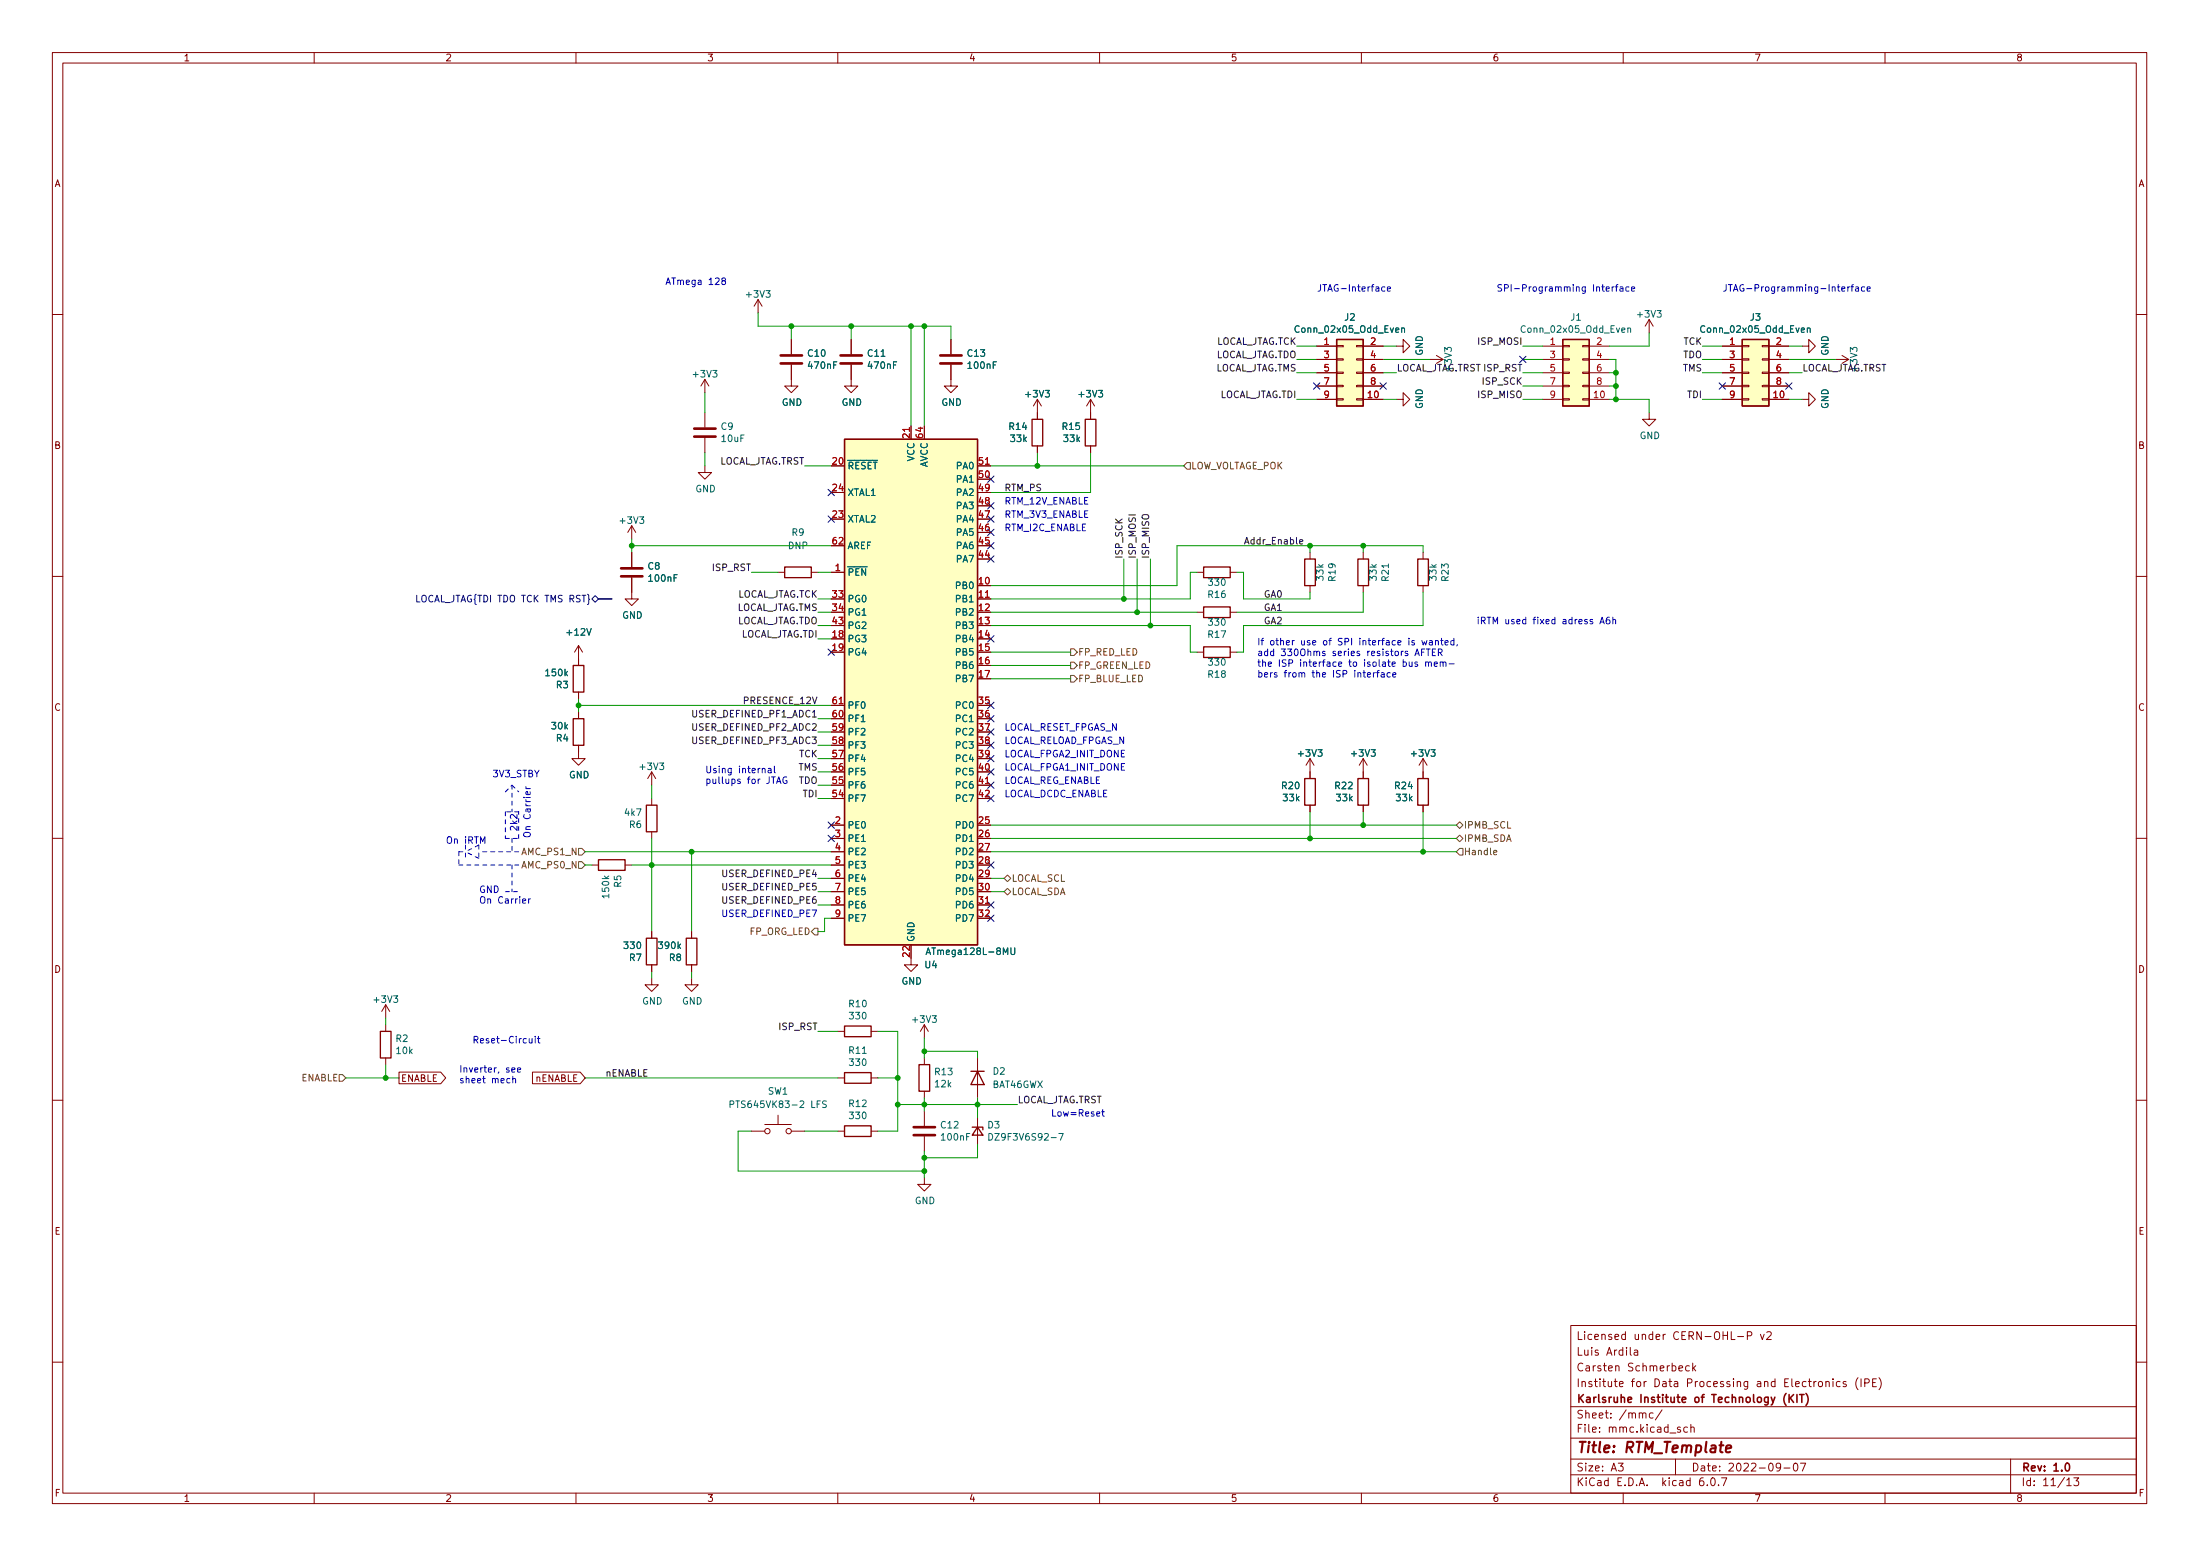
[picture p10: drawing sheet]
<svg xmlns="http://www.w3.org/2000/svg" width="420mm" height="297mm" viewBox="0 0 420 297" stroke-linecap="round" stroke-linejoin="round" font-family="sans-serif">
<g fill="none" stroke="#840000" stroke-width=".19">
<path d="M10 10h400v277h-400zM12 12h396v273h-396zM60 10v2M110 10v2M160 10v2M210 10v2M260 10v2M310 10v2M360 10v2M144.8 57.2l-.8 1.3M144.8 57.2v2.5M144.8 57.2l.7 1.3"/>
<path d="M10 60h2M134.6 72.4v2.6M134.6 78.8v2.8M134.6 72.4l-.7 1.3M134.6 72.4l.8 1.3M151.1 69.6v4.1h1.3l-1.3 1.3-1.2-1.3h1.2M151.1 64.8v2.8M162.6 69.6v4.1h1.2l-1.2 1.3-1.3-1.3h1.3M162.6 64.8v2.8M181.6 69.6v4.1h1.3l-1.3 1.3-1.3-1.3h1.3M181.6 64.8v2.8M198.1 76.2v3.8"/>
<path d="M198.1 76.2l-.7 1.3M198.1 76.2l.8 1.3M208.3 76.2v3.8M208.3 76.2l-.8 1.3M208.3 76.2l.7 1.3M251.5 68.6h3.8M251.5 66.1h3.8M251.5 76.2h3.8M251.5 71.2h3.8M251.5 73.7h3.8M255.3 76.1h1.2v.3h-1.2zM255.3 73.6h1.2v.2h-1.2z"/>
<path d="M255.3 71h1.2v.3h-1.2zM255.3 68.5h1.2v.2h-1.2zM255.3 65.9h1.2v.3h-1.2zM259.1 76.1h1.2v.3h-1.2zM259.1 73.6h1.2v.2h-1.2zM259.1 71h1.2v.3h-1.2zM259.1 68.5h1.2v.2h-1.2zM259.1 65.9h1.2v.3h-1.2zM260.3 68.6h3.9M260.3 66.1h3.9M260.3 76.2h3.9M260.3 71.2h3.9"/>
<path d="M260.3 73.7h3.9M266.7 76.2h1.3v-1.2l1.2 1.2-1.2 1.3v-1.3M266.7 66.1h1.3v-1.3l1.2 1.3-1.2 1.2v-1.2M273 68.6h2.6M274.3 67.9l1.3 .7M275.6 68.6l-1.3 .8M294.6 68.6h3.8M294.6 66.1h3.8M294.6 76.2h3.8M294.6 71.2h3.8M294.6 73.7h3.8M298.4 76.1h1.3v.3h-1.3z"/>
<path d="M298.4 73.6h1.3v.2h-1.3zM298.4 71h1.3v.3h-1.3zM298.4 68.5h1.3v.2h-1.3zM298.4 65.9h1.3v.3h-1.3zM302.3 76.1h1.2v.3h-1.2zM302.3 73.6h1.2v.2h-1.2zM302.3 71h1.2v.3h-1.2zM302.3 68.5h1.2v.2h-1.2zM302.3 65.9h1.2v.3h-1.2zM303.5 68.6h3.8M303.5 66.1h3.8M303.5 76.2h3.8"/>
<path d="M303.5 71.2h3.8M303.5 73.7h3.8M315 78.8v1.2h1.2l-1.2 1.3-1.3-1.3h1.3M315 61l-.8 1.3M315 61v2.5M315 61l.7 1.3M328.9 68.6h3.8M328.9 66.1h3.8M328.9 76.2h3.8M328.9 71.2h3.8M328.9 73.7h3.8M332.7 76.1h1.3v.3h-1.3z"/>
<path d="M332.7 73.6h1.3v.2h-1.3zM332.7 71h1.3v.3h-1.3zM332.7 68.5h1.3v.2h-1.3zM332.7 65.9h1.3v.3h-1.3zM336.5 76.1h1.3v.3h-1.3zM336.5 73.6h1.3v.2h-1.3zM336.5 71h1.3v.3h-1.3zM336.5 68.5h1.3v.2h-1.3zM336.5 65.9h1.3v.3h-1.3zM337.8 68.6h3.8M337.8 66.1h3.8M337.8 76.2h3.8"/>
<path d="M337.8 71.2h3.8M337.8 73.7h3.8M344.2 66.1h1.2v-1.3l1.3 1.3-1.3 1.2v-1.2M344.2 76.2h1.2v-1.2l1.3 1.2-1.3 1.3v-1.3M350.5 68.6h2.6M351.8 67.9l1.3 .7M353.1 68.6l-1.3 .8M408 60h2M134.6 88.9v1.3h1.3l-1.3 1.3-1.3-1.3h1.3M134.6 83.6v2.8M174 81.3v2.6M186.7 88.9h2.5"/>
<path d="M198.1 85.1v1.3M208.3 85.1v1.3M10 110h2M120.6 110.3v4h1.3l-1.3 1.3-1.2-1.3h1.2M120.6 100.4v2.5M120.6 105.4v2.8M120.6 100.4l-.7 1.2M120.6 100.4l.8 1.2M148.6 109.3h1.3M154.9 109.3h1.3M158.7 109.3h2.6M186.7 114.3h2.5"/>
<path d="M228.6 109.3h1.3M228.6 116.9h1.3M234.9 109.3h1.3M234.9 116.9h1.3M250.2 105.4v1.3M250.2 111.8v1.3M260.3 105.4v1.3M260.3 111.8v1.3M271.8 105.4v1.3M271.8 111.8v1.3M408 110h2M110.5 123.2l-.8 1.3"/>
<path d="M110.5 123.2v3.8M110.5 132.1v1.3M110.5 135.9v1.3M110.5 123.2l.8 1.3M158.7 134.7h2.6M228.6 124.5h1.3M234.9 124.5h1.3M110.5 142.3v2.5h1.3l-1.3 1.3-1.3-1.3h1.3M124.5 147.4v2.5M124.5 152.4v1.3M124.5 158.8v1.3M124.5 147.4l-.8 1.2"/>
<path d="M124.5 147.4l.7 1.2M158.7 157.5h2.6M186.7 149.9h2.5M250.2 144.8v3.8M250.2 153.7v1.3M250.2 144.8l-.8 1.3M250.2 144.8l.8 1.3M260.3 144.8v3.8M260.3 153.7v1.3M260.3 144.8l-.7 1.3M260.3 144.8l.8 1.3M271.8 144.8v3.8"/>
<path d="M271.8 153.7v1.3M271.8 144.8l-.8 1.3M271.8 144.8l.7 1.3M10 160h2M113 165.1h1.3M119.4 165.1h1.2M124.5 177.8v1.3M132.1 177.8v1.3M158.7 160.1h2.6M158.7 172.8h2.6M158.7 162.6h2.6M158.7 165.1h2.6"/>
<path d="M158.7 167.7h2.6M158.7 170.2h2.6M158.7 175.3h2.6M186.7 172.8h2.5M408 160h2M73.7 191.8v2.5M73.7 195.6v1.3M73.7 191.8l-.8 1.3M73.7 191.8l.7 1.3M124.5 186.7v1.3h1.2l-1.2 1.3-1.3-1.3h1.3M124.5 184.2v1.3M132.1 186.7v1.3h1.2l-1.2 1.3-1.3-1.3h1.3"/>
<path d="M132.1 184.2v1.3M160 196.9h1.3M166.4 196.9h1.2M174 182.9v1.3h1.3l-1.3 1.3-1.3-1.3h1.3M176.5 195.6v2.6M176.5 195.6l-.7 1.3M176.5 195.6l.8 1.3M10 210h2M73.7 202v1.2M76.2 204.7h8l.9 1.1-.9 1.1h-8zM101.7 204.7h9.1l1 1.1-1 1.1h-9.1zM143.5 215.9h2.5"/>
<path d="M146 214.7h5.1M148.6 212.9v1.8M151.1 215.9h2.6M160 205.8h1.3M160 215.9h1.3M166.4 205.8h1.2M166.4 215.9h1.2M176.5 202v1.2M176.5 208.3v1.3M176.5 212.1v2.8M176.5 217v2.7M186.7 202v7.6"/>
<path d="M186.7 213.4v5.1M408 210h2M176.5 224.8v1.3h1.3l-1.3 1.3-1.2-1.3h1.2M300 253h108v32h-108zM311.4 257.2v1.3l.2 .2M312.1 257.8h.6l.1 .9M312.8 258.1h-.5a.29 .29 0 0 0-.2 .3 .29 .29 0 0 0 .2 .3l.5-.1M331.9 255.1h1.1M333.7 255l.7-.1 .2-.2-.1-.3-.2-.2h-.6v1.5M336.2 254.7l.4 1 .3-1M337.4 254.4l.6-.2 .2 .2 .1 .2-.9 1.1h.9M10 260h2"/>
<path d="M300 278.5h108M300 274.5h108M300 268.5h108M309.1 279.3h.9l-.5 .6 .4 .1v.7l-.2 .1-.6-.1M313.7 269.9l.2-.2 .4 .1 .1 .9M315.7 269.8l-.4-.1-.3 .3 .1 .6h.6M317.4 269.1l-1.3 2M320 278.5v3M320.6 261.2l.8-.1-.1-.3-.4-.1-.3 .2 .1 .7h.6M320.9 272.5l-.3-.1-.3 .2 .1 .2 .5 .2v.3h-.6M322.3 272.5l-.4-.1-.3 .3 .1 .6h.6M322.6 260.8l-.4-.1-.3 .3 .2 .6h.5"/>
<path d="M322.9 272.6l.2-.2 .4 .1 .1 .9M322.9 271.9v1.5M323.3 260.2v1.5M323.4 261.1l.4 .6M323.8 260.7l-.5 .6M340.1 280l-.3 .2h-.3l-.3-.2 .2-.6 .4-.1 .2 .2a.99 .99 0 0 1-.4 1.3h-.2M342.7 279.4l.2-.1a.8 .8 0 0 1 .5 .8 .8 .8 0 0 1-.5 .7 1 1 0 0 1-.2-1.4zM343.8 279.3h1.1l-.7 1.5M347.4 263.8l.4-.1 .3 .3v.4l-.3 .3-.4-.1-.1-.2zM348.7 263.9l.2-.2 .4 .1 .1 .9M348.7 263.7v1M350.1 263.2v.2"/>
<path d="M350.1 263.7v1M351.4 263.8l-.4-.1-.3 .3 .2 .6h.5M352.6 263.8l-.4-.1-.2 .2 .1 .2 .5 .2v.3h-.6M354.9 263a1.72 1.72 0 0 0 0 2.3M355.4 263.2v1.5M356.1 264l.7-.1 .2-.2-.1-.3-.2-.2h-.6v1.5M357.6 263.9h.5M358.4 263.2h-.8v1.5h.8M358.9 263a1.72 1.72 0 0 1 0 2.3M384 278.5v6.5M408 260h2M60 285v2"/>
<path d="M110 285v2M160 285v2M210 285v2M260 285v2M300 281.5h108M310 285v2M325.3 282.1a.59 .59 0 0 0-.7 .7v.5l.1 .2 .4 .1 .3-.1v-.5l-.1-.2-.4-.1-.3 .3M326.1 283.5v.1M326.8 282.3l.3-.2a.8 .8 0 0 1 .5 .8 .8 .8 0 0 1-.5 .7l-.3-.1-.1-.5zM328.2 283.5v.1M328.8 282.1h1l-.7 1.5M340.7 280.2h1.2"/>
<path d="M360 285v2M394.7 282.5l.4-.4v1.5M394.7 283.6h.9M396.1 282.1h.9l-.5 .6 .4 .1v.7l-.2 .1-.6-.1"/>
<circle cx="146.6" cy="215.9" r=".51"/>
<circle cx="150.6" cy="215.9" r=".51"/>
</g>
<path d="M341.1 266a1.73 1.73 0 0 0 0 2.3M341.7 266.2v1.5M341.9 266.9l.6 .8M342.5 266.2l-.8 .9M343.2 266.2v1.5M343.7 266.2h.8M344.1 266.2v1.5M344.9 266a1.73 1.73 0 0 1 0 2.3M394.6 279.4l.2-.1a.8 .8 0 0 1 .5 .8 .8 .8 0 0 1-.5 .7 1 1 0 0 1-.2-1.4z" fill="none" stroke="#840000" stroke-width=".3"/>
<path d="M329.6 276.6l1-.2v-.4l-.6-.1-.3 .3v.9h.7" fill="none" stroke="#840000" stroke-width=".4"/>
<path d="M149.1 69.4h4.1M149.1 67.9h4.1M160.5 69.4h4.1M160.5 67.9h4.1M179.6 69.4h4M179.6 67.9h4M132.6 83.3h4.1M132.6 81.8h4.1M118.6 110h4.1M118.6 108.5h4.1M174.5 216.7h4.1M174.5 215.2h4.1" fill="none" stroke="#840000" stroke-width=".51"/>
<g fill="none" stroke="#840000" stroke-width=".25">
<path d="M255.3 64.8h5v12.7h-5zM298.4 64.8h5.1v12.7h-5.1zM332.7 64.8h5.1v12.7h-5.1zM161.3 83.9h25.4v96.5h-25.4zM197.1 80h2v5.1h-2zM207.3 80h2v5.1h-2zM149.9 108.2h5v2.1h-5zM229.9 108.2h5v2.1h-5zM229.9 115.9h5v2h-5zM249.2 106.7h2v5.1h-2zM259.3 106.7h2.1v5.1h-2.1zM270.8 106.7h2v5.1h-2z"/>
<path d="M109.5 137.2h2v5.1h-2zM109.5 127h2v5.1h-2zM229.9 123.5h5v2h-5zM123.4 153.7h2.1v5.1h-2.1zM249.2 148.6h2v5.1h-2zM259.3 148.6h2.1v5.1h-2.1zM270.8 148.6h2v5.1h-2zM114.3 164.1h5.1v2.1h-5.1zM123.4 179.1h2.1v5.1h-2.1zM131.1 179.1h2v5.1h-2zM72.6 196.9h2.1v5.1h-2.1zM161.3 195.9h5.1v2h-5.1z"/>
<path d="M161.3 204.8h5.1v2h-5.1zM161.3 214.9h5.1v2.1h-5.1zM175.5 203.2h2v5.1h-2zM185.4 204.5h2.6M185.7 215.2h2v.5M186.7 204.5l1.3 2.5h-2.6zM186.7 215.2l1 1.5h-2z"/>
</g>
<g fill="none" stroke="#006464" stroke-width=".19">
<path d="M267.7 62.7l.2-.1 .3 .1v.8M267.7 62.6v.9M310.9 62.7l.2-.1 .3 .1v.8M310.9 62.6v.9M345.2 62.7l.1-.1 .4 .1v.8M345.2 62.6v.9M176.9 182.2l.4-1.2 .4 1.2M177 181.9h.6M193.1 181v1l.2 .2h.3l.2-.2v-1M139.4 210.8h.6l.2-.2-.1-.3-.7-.1v1.2M157.8 210.2h-.5l-.2 .1v.3l.6 .3 .1 .3-.2 .2h-.5M188.8 216.4a.64 .64 0 0 1 .8 .6 .64 .64 0 0 1-.8 .7z"/>
<path d="M202.2 216.4h.9l-.6 1.3"/>
</g>
<g fill="#ffffc2" stroke="#ffffc2" stroke-width=".19">
<path d="M161.3 83.9h25.4v96.5h-25.4z"/>
<path d="M332.7 64.8h5.1v12.7h-5.1z"/>
<path d="M298.4 64.8h5.1v12.7h-5.1z"/>
<path d="M255.3 64.8h5v12.7h-5z"/>
</g>
<g fill="none" stroke="#725600" stroke-width=".19">
<path d="M226.7 88.3h.6v1.3h-.6l-.6-.7zM204.5 126.4h.6l.6 .6-.6 .7h-.6zM204.5 128.9h.6l.6 .7-.6 .6h-.6zM204.5 123.9h.6l.6 .6-.6 .6h-.6zM278.1 157.5l.7-.6 .6 .6-.6 .7zM110.5 164.5h.6l.7 .6-.7 .7h-.6zM110.5 162h.6l.7 .6-.7 .6h-.6zM155.6 177.2h.6v1.3h-.6l-.7-.7zM191.8 170.2l.6-.6 .6 .6-.6 .7zM192.4 167l.6 .7-.6 .6-.6-.6zM278.1 160.1l.7-.7 .6 .7-.6 .6zM278.8 162h.6v1.2h-.6l-.7-.6z"/>
<path d="M285.3 162.7l.6-.1-.1-.2-.4-.1-.1 .2v.6h.5M64.8 205.1h.6l.6 .7-.6 .6h-.6z"/>
</g>
<g fill="none" stroke="#000084" stroke-width=".19">
<path d="M250.9 73.1l1.2 1.2M252.1 73.1l-1.2 1.2M263.6 73.1l1.2 1.2M264.8 73.1l-1.2 1.2M290.2 68l1.2 1.2M291.4 68l-1.2 1.2M328.3 73.1l1.2 1.2M329.5 73.1l-1.2 1.2M341 73.1l1.2 1.2M342.2 73.1l-1.2 1.2M158.1 98.5l1.3 1.2M158.1 93.4l1.3 1.2"/>
<path d="M159.4 98.5l-1.3 1.2M159.4 93.4l-1.3 1.2M188.6 98.5l1.2 1.2M188.6 90.9l1.2 1.2M188.6 95.9l1.2 1.3M189.8 98.5l-1.2 1.2M189.8 90.9l-1.2 1.2M189.8 95.9l-1.2 1.3M79.6 113.6v1.3h.6M113 114.3l.7-.6 .6 .6-.6 .7zM188.6 101l1.2 1.2M188.6 103.6l1.2 1.2"/>
<path d="M188.6 106.1l1.2 1.2M189.8 101l-1.2 1.2M189.8 103.6l-1.2 1.2M189.8 106.1l-1.2 1.2M158.1 123.9l1.3 1.2M159.4 123.9l-1.3 1.2M188.6 136.6l1.2 1.2M188.6 134l1.2 1.3M188.6 139.1l1.2 1.2M188.6 121.3l1.2 1.3M189.8 136.6l-1.2 1.2M189.8 134l-1.2 1.3"/>
<path d="M189.8 139.1l-1.2 1.2M189.8 121.3l-1.2 1.3M158.1 159.4l1.3 1.3M158.1 156.9l1.3 1.2M159.4 159.4l-1.3 1.3M159.4 156.9l-1.3 1.2M188.6 141.7l1.2 1.2M188.6 149.3l1.2 1.2M188.6 146.7l1.2 1.3M188.6 144.2l1.2 1.2M188.6 151.8l1.2 1.2M189.8 141.7l-1.2 1.2"/>
<path d="M189.8 149.3l-1.2 1.2M189.8 146.7l-1.2 1.3M189.8 144.2l-1.2 1.2M189.8 151.8l-1.2 1.2M188.6 172.1l1.2 1.3M188.6 164.5l1.2 1.2M188.6 174.7l1.2 1.2M189.8 172.1l-1.2 1.3M189.8 164.5l-1.2 1.2M189.8 174.7l-1.2 1.2"/>
</g>
<path d="M248.2 103.4l.6-.1v-.2l-.4-.1-.2 .2 .1 .6h.5" fill="none" stroke="#0f0f0f" stroke-width=".19"/>
<g fill="none" stroke="#0000c2" stroke-width=".19">
<path d="M138.1 53.6l-.3-.2 .1-.2 .2-.1h.3l.1 .4-.5 .2-.2 .1v.3l.3 .2h.2l.3-.2-.1-.4-.2-.1M264.5 54.8l-.4-.1-.2 .3 .1 .5h.5M265 55.2l.6-.1-.1-.3-.4-.1-.1 .2v.6h.5M307.9 54.7v.9M308.3 54.7l-.4 .3M308.5 54.7h.5M309 54.3l-.3 .2v1.1M309.4 54.8h.5l.1 .8M310 55.1h-.5l-.1 .2 .1 .3 .5-.1M311.1 54.8l-.4-.1-.2 .3 .1 .5h.5M311.6 55.2l.6-.1-.1-.3-.3-.1-.2 .2 .1 .6h.4M352.9 54.7v.9"/>
<path d="M353.3 54.7l-.4 .3M353.5 54.7h.5M354 54.3l-.3 .2v1.1M354.4 54.8h.5v.8M354.9 55.1h-.4l-.2 .2 .2 .3 .4-.1M356.1 54.8l-.4-.1-.2 .3 .1 .5h.5M356.6 55.2l.6-.1-.1-.3-.3-.1-.2 .2v.6h.5M305.5 119.1l.5-1.3 .4 1.3M305.7 118.7h.6M307.4 117.8l-.4 .1-.2 .2v.8l.2 .2 .4-.1 .1-.4-.1-.2-.4-.1-.2 .3M308 118.4l.2-.2 .3 .1 .1 .8M308 117.8v1.3"/>
<path d="M261.2 128.8l.6-.1-.1-.2-.4-.1-.1 .2v.6h.5M262.3 128.4v.9M262.7 128.4l-.4 .3M262.9 128.4h.5M263.4 128l-.3 .2v1.1M263.8 128.5h.5l.1 .8M264.4 128.7l-.5 .1-.1 .2 .1 .3 .5-.1M265.5 128.5l-.4-.1-.2 .3 .1 .5h.5M266 128.8l.6-.1-.1-.2-.3-.1-.2 .2v.6h.5M269.1 126.4l.1 .8h.3l.2-.1M269.7 126.4v.8M270.2 125.2l.4-1.3 .5 1.3"/>
<path d="M270.3 124.8h.6M270.7 126.4h-.3l-.2 .1 .1 .2 .4 .1v.4h-.5M271.5 124.5h.4M271.6 122.3l.2 .8 .2-.6 .3 .6 .2-.8M272.1 123.9h-.6v1.3M272.3 126.5l.2-.1h.3v.8M272.3 126.4v.8M272.4 123.9h.7M272.8 123.9v1.3M272.8 126.5l.2-.1h.3l.1 .8M273 122.3h.5l.1 .8M273.6 122.6h-.5l-.2 .2 .2 .3h.5"/>
<path d="M273.6 124.5h.4M273.9 126.8l.6-.1v-.3h-.4l-.2 .1 .1 .7h.5M274.2 122.4l.1-.1h.3l.1 .8M274.2 123.9h-.6v1.3h.6M274.2 122.3v.8M274.7 124.6l.6-.1 .1-.2v-.3l-.7-.1v1.3M275 124.6l.4 .6M275.1 126.5l.1-.1h.3l.1 .8M275.1 126.4v.8M275.1 122.3h.5M275.3 121.9v1l.3 .2M275.6 126.5l.2-.1h.3v.8"/>
<path d="M276 122.7l.6-.1-.1-.3h-.4l-.1 .2v.6h.5M276.8 126.7h.9M277.7 122.3h-.4l-.2 .2 .1 .6h.5M277.7 121.9v1.2M278.3 123.1l-.1 .2M100.4 150.2l.3 .3M100.4 150.5h.9M101.2 151.2l.1 .3-.2 .2-.6-.1v-.4l.2-.1 .2 .6M145.6 146.8l.2-.1h.3v.8M146.7 146.7h.5l.1 .8M147.3 147h-.4l-.2 .2 .2 .3h.4M147.9 146.3v1l.2 .2"/>
<path d="M148.3 149.6l.4-1.3 .5 1.3M148.4 149.2h.6M150.2 148.4a.59 .59 0 0 0-.7 .5 .59 .59 0 0 0 .7 .6l.1-.5h-.2M99.8 172l.6-.1-.1-.3h-.3l-.2 .2 .1 .6h.4M101 171.6v.8M101.3 171.6l-.3 .2M101.1 198.3v.7l.3 .1 .2-.1M101.6 198.3v.8M102.2 197.8v.2M102.2 198.3v.8M102.6 198.3h.5M102.8 197.8v1.1l.3 .2"/>
<path d="M97.4 205.9h-.4l-.2 .2 .1 .6h.5M97.7 204.3l.7-.2-.1-.2-.4-.1-.2 .2 .1 .6h.5M97.9 206l.2-.1h.3l.1 .8M97.9 205.5v1.2M98.8 204.3l.6-.2v-.2l-.4-.1-.2 .2 .1 .6h.5M210.4 212.2h.5M210.6 211.8v1.1l.3 .2"/>
</g>
<g fill="none" stroke="#0000c2" stroke-width=".19" stroke-dasharray=".8 .8">
<path d="M96.5 155v5.1M96.5 151.2l1.3-1.3M97.8 149.9l1.3 1.3M97.8 149.9v5.1M99.1 155h-2.6M87.6 162.6v2.5M87.6 165.1h11.5M87.6 162.6h1.3M88.9 161.3v2.6M91.4 163.9l-2.5-1.3M91.4 161.3l-2.5 1.3M91.4 161.3v2.6"/>
<path d="M96.5 170.2h2.6M96.5 160.1h2.6M97.8 165.1v5.1M97.8 160.1v2.5M99.1 162.6h-7.7M99.1 160.1v-5.1"/>
</g>
<path d="M114.3 114.3h2.5" fill="none" stroke="#000084" stroke-width=".3"/>
<g fill="none" stroke="#009600" stroke-width=".19">
<path d="M144.8 59.7v2.6h36.8v2.5M134.6 75v3.8M151.1 62.3v2.5M162.6 62.3v2.5M174 62.3v19M176.5 62.3v19M247.6 68.6h3.9M247.6 66.1h3.9M247.6 71.2h3.9M247.6 76.2h3.9M264.2 68.6h8.8M264.2 66.1h2.5"/>
<path d="M264.2 71.2h2.5M264.2 76.2h2.5M290.8 68.6h3.8M290.8 66.1h3.8M290.8 73.7h3.8M290.8 71.2h3.8M290.8 76.2h3.8M307.3 68.6h1.3v7.6M307.3 76.2h7.7v2.6M307.3 73.7h1.3M307.3 71.2h1.3M315 63.5v2.6h-7.7"/>
<path d="M325.1 68.6h3.8M325.1 66.1h3.8M325.1 71.2h3.8M325.1 76.2h3.8M341.6 68.6h8.9M341.6 66.1h2.6M341.6 71.2h2.6M341.6 76.2h2.6M134.6 86.4v2.5M153.7 88.9h5M189.2 88.9h36.9M198.1 86.4v2.5"/>
<path d="M208.3 86.4v7.6h-19.1M120.6 104.2h38.1M120.6 102.9v2.5M143.5 109.3h5.1M156.2 119.4h2.5M156.2 109.3h2.5M156.2 114.3h2.5M156.2 116.9h2.5M189.2 119.4h38.1v5.1h1.3M189.2 116.9h39.4M214.6 106.7v7.6M217.2 106.7v10.2"/>
<path d="M219.7 106.7v12.7M228.6 109.3h-1.3v5h-38.1M236.2 109.3h1.3v5h12.7v-1.2M250.2 104.2v1.2M260.3 113.1v3.8h-24.1M260.3 104.2v1.2M271.8 113.1v6.3h-34.3v5.1h-1.3M271.8 105.4v-1.2h-47v7.6h-35.6M110.5 134.7h48.2M110.5 133.4v2.5M156.2 139.7h2.5M156.2 137.2h2.5"/>
<path d="M156.2 122h2.5M189.2 124.5h15.3M189.2 129.6h15.3M189.2 127h15.3M124.5 149.9v2.5M156.2 149.9h2.5M156.2 142.3h2.5M156.2 147.4h2.5M156.2 152.4h2.5M156.2 144.8h2.5M189.2 157.5h88.9M250.2 155v5.1"/>
<path d="M260.3 155v2.5M271.8 155v7.6M111.8 162.6h46.9M111.8 165.1h1.2M120.6 165.1h38.1M124.5 160.1v17.7M132.1 162.6v15.2M156.2 170.2h2.5M156.2 167.7h2.5M156.2 172.8h2.5M158.7 175.3h-1.2v2.5h-1.3M189.2 170.2h2.6"/>
<path d="M189.2 167.7h2.6M189.2 162.6h88.9M189.2 160.1h88.9M73.7 194.3v1.3M124.5 185.5v1.2M132.1 185.5v1.2M156.2 196.9h3.8M167.6 196.9h3.8v19h-3.8M176.5 198.2v3.8M66 205.8h10.2M73.7 203.2v2.6M111.8 205.8h48.2"/>
<path d="M143.5 215.9h-2.5v7.7h35.5M153.7 215.9h6.3M167.6 205.8h3.8M171.4 210.9h22.9M176.5 209.6v2.5M176.5 219.7v5.1M176.5 200.7h10.2v1.3M186.7 218.5v2.5h-10.2M186.7 209.6v3.8"/>
</g>
<g fill="#009600" stroke="#009600" stroke-width=".19">
<circle cx="120.6" cy="104.2" r=".46"/>
<circle cx="162.6" cy="62.3" r=".46"/>
<circle cx="151.1" cy="62.3" r=".46"/>
<circle cx="198.1" cy="88.9" r=".46"/>
<circle cx="176.5" cy="62.3" r=".46"/>
<circle cx="174" cy="62.3" r=".46"/>
<circle cx="176.5" cy="200.7" r=".46"/>
<circle cx="124.5" cy="165.1" r=".46"/>
<circle cx="132.1" cy="162.6" r=".46"/>
<circle cx="176.5" cy="210.9" r=".46"/>
<circle cx="171.4" cy="210.9" r=".46"/>
<circle cx="171.4" cy="205.8" r=".46"/>
<circle cx="176.5" cy="221" r=".46"/>
<circle cx="176.5" cy="223.6" r=".46"/>
<circle cx="73.7" cy="205.8" r=".46"/>
<circle cx="110.5" cy="134.7" r=".46"/>
<circle cx="260.3" cy="157.5" r=".46"/>
<circle cx="250.2" cy="160.1" r=".46"/>
<circle cx="271.8" cy="162.6" r=".46"/>
<circle cx="308.6" cy="76.2" r=".46"/>
<circle cx="260.3" cy="104.2" r=".46"/>
<circle cx="217.2" cy="116.9" r=".46"/>
<circle cx="219.7" cy="119.4" r=".46"/>
<circle cx="250.2" cy="104.2" r=".46"/>
<circle cx="308.6" cy="73.7" r=".46"/>
<circle cx="308.6" cy="71.2" r=".46"/>
<circle cx="186.7" cy="210.9" r=".46"/>
<circle cx="214.6" cy="114.3" r=".46"/>
</g>
<text font-size="2.8" fill="#840000" x="301" y="277.3">Title: RTM_Template</text>
<g font-size="2.1" fill="#840000">
<text x="301" y="255.8">Licensed under CERN-OHL-P v2</text>
<text x="301" y="261.8">Carsten Schmerbeck</text>
<text x="301" y="258.8">Luis Ardila</text>
<text x="301" y="267.8">Karlsruhe Institute of Technology (KIT)</text>
<text x="301" y="264.8">Institute for Data Processing and Electronics (IPE)</text>
<text x="301" y="273.5">File: mmc.kicad_sch</text>
<text x="301" y="270.8">Sheet: /mmc/</text>
<text x="301" y="280.9">Size: A3</text>
<text x="323" y="280.9">Date: 2022-09-07</text>
<text x="386" y="280.9">Rev: 1.0</text>
<text x="301" y="283.7">KiCad E.D.A. kicad 6.0.7</text>
<text x="386" y="283.7">Id: 11/13</text>
</g>
<g font-size="1.8" fill="#840000">
<text x="35" y="11.7">1</text>
<text x="85" y="11.7">2</text>
<text x="135" y="11.7">3</text>
<text x="185" y="11.7">4</text>
<text x="235" y="11.7">5</text>
<text x="285" y="11.7">6</text>
<text x="335" y="11.7">7</text>
<text x="385" y="11.7">8</text>
<text x="10.3" y="35.7">A</text>
<text x="408.3" y="35.7">A</text>
<text x="10.3" y="85.7">B</text>
<text x="408.3" y="85.7">B</text>
<text x="10.3" y="135.7">C</text>
<text x="408.3" y="135.7">C</text>
<text x="10.3" y="185.7">D</text>
<text x="408.3" y="185.7">D</text>
<text x="76.5" y="206.5">ENABLE</text>
<text x="102.1" y="206.5">nENABLE</text>
<text x="10.4" y="235.7">E</text>
<text x="408.4" y="235.7">E</text>
<text x="10.4" y="285.7">F</text>
<text x="35" y="286.7">1</text>
<text x="85" y="286.7">2</text>
<text x="135" y="286.7">3</text>
<text x="185" y="286.7">4</text>
<text x="235" y="286.7">5</text>
<text x="285" y="286.7">6</text>
<text x="335" y="286.7">7</text>
<text x="385" y="286.7">8</text>
<text x="408.4" y="285.7">F</text>
</g>
<g font-size="1.8" fill="#0000c2">
<text x="127" y="54.4">ATmega 128</text>
<text x="251.5" y="55.7">JTAG-Interface</text>
<text x="285.8" y="55.7">SPI-Programming Interface</text>
<text x="328.9" y="55.7">JTAG-Programming-Interface</text>
<text x="191.8" y="98.8">RTM_3V3_ENABLE</text>
<text x="191.8" y="96.3">RTM_12V_ENABLE</text>
<text x="191.8" y="101.4">RTM_I2C_ENABLE</text>
<text x="281.9" y="119.2">iRTM used fixed adress A6h</text>
<text x="240" y="123.2">If other use of SPI interface is wanted,</text>
<text x="240" y="125.2">add 330Ohms series resistors AFTER</text>
<text x="240" y="127.3">the ISP interface to isolate bus mem-</text>
<text x="240" y="129.3">bers from the ISP interface</text>
<text x="191.8" y="142">LOCAL_RELOAD_FPGAS_N</text>
<text x="191.8" y="139.5">LOCAL_RESET_FPGAS_N</text>
<text x="94" y="148.4">3V3_STBY</text>
<text x="134.6" y="147.6">Using internal</text>
<text x="134.6" y="149.6">pullups for JTAG</text>
<text x="191.8" y="149.6">LOCAL_REG_ENABLE</text>
<text x="191.8" y="144.6">LOCAL_FPGA2_INIT_DONE</text>
<text x="191.8" y="147.1">LOCAL_FPGA1_INIT_DONE</text>
<text x="191.8" y="152.2">LOCAL_DCDC_ENABLE</text>
<text x="85.1" y="161.1">On iRTM</text>
<text x="98.8" y="158.8" transform="rotate(-90 98.8 158.8)">2k2</text>
<text x="101.3" y="160.1" transform="rotate(-90 101.3 160.1)">On Carrier</text>
<text x="91.4" y="170.5">GND</text>
<text x="91.4" y="172.5">On Carrier</text>
<text x="138.2" y="175">USER_DEFINED_PE7</text>
<text x="90.2" y="199.2">Reset-Circuit</text>
<text x="87.6" y="204.7">Inverter, see</text>
<text x="87.6" y="206.8">sheet mech</text>
<text x="200.7" y="213.1">Low=Reset</text>
</g>
<g font-size="1.8" fill="#006464">
<text x="142.7" y="56.8">+3V3</text>
<text x="247.7" y="63.5">Conn_02x05_Odd_Even</text>
<text x="256.8" y="61.2">J2</text>
<text x="290.9" y="63.5">Conn_02x05_Odd_Even</text>
<text x="300" y="61.2">J1</text>
<text x="312.9" y="60.6">+3V3</text>
<text x="325.2" y="63.5">Conn_02x05_Odd_Even</text>
<text x="334.3" y="61.2">J3</text>
<text x="154.4" y="68.1">C10</text>
<text x="154.5" y="70.4">470nF</text>
<text x="165.8" y="68.1">C11</text>
<text x="165.9" y="70.4">470nF</text>
<text x="184.8" y="68.1">C13</text>
<text x="185" y="70.4">100nF</text>
<text x="271.7" y="67.9" transform="rotate(-90 271.7 67.9)">GND</text>
<text x="349.2" y="67.9" transform="rotate(-90 349.2 67.9)">GND</text>
<text x="132.5" y="72">+3V3</text>
<text x="149.3" y="77.5">GND</text>
<text x="160.7" y="77.5">GND</text>
<text x="179.8" y="77.5">GND</text>
<text x="196" y="75.9">+3V3</text>
<text x="206.2" y="75.9">+3V3</text>
<text x="137.7" y="82.1">C9</text>
<text x="192.8" y="82.1">R14</text>
<text x="203" y="82.1">R15</text>
<text x="271.7" y="78.1" transform="rotate(-90 271.7 78.1)">GND</text>
<text x="313.1" y="83.8">GND</text>
<text x="349.2" y="78.1" transform="rotate(-90 349.2 78.1)">GND</text>
<text x="137.9" y="84.4">10uF</text>
<text x="161.8" y="89.6">~{RESET}</text>
<text x="174.6" y="88.1" transform="rotate(-90 174.6 88.1)">VCC</text>
<text x="177.2" y="89.4" transform="rotate(-90 177.2 89.4)">AVCC</text>
<text x="182.7" y="89.6">PA0</text>
<text x="193.1" y="84.4">33k</text>
<text x="203.2" y="84.4">33k</text>
<text x="132.8" y="94">GND</text>
<text x="161.8" y="94.7">XTAL1</text>
<text x="182.7" y="94.7">PA2</text>
<text x="182.7" y="92.1">PA1</text>
<text x="118.6" y="100">+3V3</text>
<text x="161.8" y="99.7">XTAL2</text>
<text x="182.7" y="99.7">PA4</text>
<text x="182.7" y="97.2">PA3</text>
<text x="150.5" y="104.8">DNP</text>
<text x="151.3" y="102.3">R9</text>
<text x="161.8" y="104.8">AREF</text>
<text x="182.7" y="107.4">PA7</text>
<text x="182.7" y="104.8">PA6</text>
<text x="182.7" y="102.3">PA5</text>
<text x="123.8" y="108.7">C8</text>
<text x="124" y="111">100nF</text>
<text x="161.8" y="109.9">~{PEN}</text>
<text x="182.7" y="112.4">PB0</text>
<text x="230.9" y="111.8">330</text>
<text x="252.7" y="110.7" transform="rotate(-90 252.7 110.7)">33k</text>
<text x="255.1" y="110.9" transform="rotate(-90 255.1 110.9)">R19</text>
<text x="262.9" y="110.7" transform="rotate(-90 262.9 110.7)">33k</text>
<text x="265.2" y="110.9" transform="rotate(-90 265.2 110.9)">R21</text>
<text x="274.3" y="110.7" transform="rotate(-90 274.3 110.7)">33k</text>
<text x="276.6" y="110.9" transform="rotate(-90 276.6 110.9)">R23</text>
<text x="118.8" y="118.1">GND</text>
<text x="161.8" y="115">PG0</text>
<text x="161.8" y="117.5">PG1</text>
<text x="182.7" y="115">PB1</text>
<text x="182.7" y="117.5">PB2</text>
<text x="230.8" y="114.1">R16</text>
<text x="230.9" y="119.4">330</text>
<text x="108.4" y="121.3">+12V</text>
<text x="161.8" y="122.6">PG3</text>
<text x="161.8" y="125.1">PG4</text>
<text x="161.8" y="120.1">PG2</text>
<text x="182.7" y="120.1">PB3</text>
<text x="182.7" y="122.6">PB4</text>
<text x="182.7" y="125.1">PB5</text>
<text x="230.8" y="121.7">R17</text>
<text x="104.3" y="129.1">150k</text>
<text x="106.3" y="131.4">R3</text>
<text x="182.7" y="127.7">PB6</text>
<text x="182.7" y="130.2">PB7</text>
<text x="230.8" y="129.4">R18</text>
<text x="230.9" y="127.1">330</text>
<text x="161.8" y="137.8">PF1</text>
<text x="161.8" y="135.3">PF0</text>
<text x="182.7" y="135.3">PC0</text>
<text x="182.7" y="137.8">PC1</text>
<text x="105.4" y="139.2">30k</text>
<text x="106.3" y="141.5">R4</text>
<text x="161.8" y="142.9">PF3</text>
<text x="161.8" y="140.4">PF2</text>
<text x="182.7" y="140.4">PC2</text>
<text x="182.7" y="142.9">PC3</text>
<text x="108.7" y="148.6">GND</text>
<text x="122.4" y="147">+3V3</text>
<text x="161.8" y="148">PF5</text>
<text x="161.8" y="145.5">PF4</text>
<text x="182.7" y="145.5">PC4</text>
<text x="182.7" y="148">PC5</text>
<text x="248.1" y="144.4">+3V3</text>
<text x="258.3" y="144.4">+3V3</text>
<text x="269.7" y="144.4">+3V3</text>
<text x="119.4" y="155.7">4k7</text>
<text x="161.8" y="153.1">PF7</text>
<text x="161.8" y="150.5">PF6</text>
<text x="182.7" y="150.5">PC6</text>
<text x="182.7" y="153.1">PC7</text>
<text x="244.9" y="150.6">R20</text>
<text x="245.1" y="152.9">33k</text>
<text x="255" y="150.6">R22</text>
<text x="255.3" y="152.9">33k</text>
<text x="266.5" y="150.6">R24</text>
<text x="266.7" y="152.9">33k</text>
<text x="120.2" y="158.1">R6</text>
<text x="161.8" y="158.2">PE0</text>
<text x="161.8" y="160.7">PE1</text>
<text x="182.7" y="158.2">PD0</text>
<text x="182.7" y="160.7">PD1</text>
<text x="161.8" y="163.2">PE2</text>
<text x="161.8" y="165.8">PE3</text>
<text x="182.7" y="163.2">PD2</text>
<text x="182.7" y="165.8">PD3</text>
<text x="116.3" y="171.3" transform="rotate(-90 116.3 171.3)">150k</text>
<text x="118.6" y="169.4" transform="rotate(-90 118.6 169.4)">R5</text>
<text x="161.8" y="168.3">PE4</text>
<text x="161.8" y="170.9">PE5</text>
<text x="161.8" y="173.4">PE6</text>
<text x="182.7" y="168.3">PD4</text>
<text x="182.7" y="170.9">PD5</text>
<text x="182.7" y="173.4">PD6</text>
<text x="161.8" y="175.9">PE7</text>
<text x="174.6" y="179.9" transform="rotate(-90 174.6 179.9)">GND</text>
<text x="182.7" y="175.9">PD7</text>
<text x="119.3" y="181.1">330</text>
<text x="120.2" y="183.5">R7</text>
<text x="125.9" y="181.1">390k</text>
<text x="127.9" y="183.5">R8</text>
<text x="176.7" y="184.8">U4</text>
<text x="177.8" y="182.3">ATmega128L-8MU</text>
<text x="71.6" y="191.4">+3V3</text>
<text x="122.6" y="191.8">GND</text>
<text x="130.2" y="191.8">GND</text>
<text x="172.2" y="187.9">GND</text>
<text x="162.2" y="192.3">R10</text>
<text x="162.4" y="194.6">330</text>
<text x="174.4" y="195.2">+3V3</text>
<text x="75.6" y="198.9">R2</text>
<text x="75.8" y="201.2">10k</text>
<text x="162.2" y="201.2">R11</text>
<text x="162.4" y="203.5">330</text>
<text x="146.7" y="209">SW1</text>
<text x="178.6" y="205.2">R13</text>
<text x="178.6" y="207.6">12k</text>
<text x="189.5" y="207.7">BAT46GWX</text>
<text x="189.7" y="205.1">D2</text>
<text x="140.5" y="211.5">PTS645VK83-2 LFS</text>
<text x="162.2" y="211.3">R12</text>
<text x="162.4" y="213.6">330</text>
<text x="179.8" y="215.4">C12</text>
<text x="188.7" y="215.4">D3</text>
<text x="179.9" y="217.7">100nF</text>
<text x="189.8" y="217.7">DZ9F3V6S92-7</text>
<text x="174.7" y="229.9">GND</text>
</g>
<g font-size="1.8" fill="#0f0f0f">
<text x="231.7" y="65.8">LOCAL_JTAG.TCK</text>
<text x="282.5" y="65.8">ISP_MOSI</text>
<text x="321.5" y="65.8">TCK</text>
<text x="231.6" y="70.9">LOCAL_JTAG.TMS</text>
<text x="231.6" y="68.4">LOCAL_JTAG.TDO</text>
<text x="266.7" y="70.9">LOCAL_JTAG.TRST ISP_RST</text>
<text x="277.2" y="70.7" transform="rotate(-90 277.2 70.7)">+3V3</text>
<text x="321.4" y="70.9">TMS</text>
<text x="321.4" y="68.4">TDO</text>
<text x="344.2" y="70.9">LOCAL_JTAG.TRST</text>
<text x="354.7" y="70.7" transform="rotate(-90 354.7 70.7)">+3V3</text>
<text x="232.5" y="76">LOCAL_JTAG.TDI</text>
<text x="282.5" y="76">ISP_MISO</text>
<text x="283.3" y="73.4">ISP_SCK</text>
<text x="322.3" y="76">TDI</text>
<text x="136.8" y="88.7">LOCAL_JTAG.TRST</text>
<text x="191.8" y="93.8">RTM_PS</text>
<text x="214.4" y="106.7" transform="rotate(-90 214.4 106.7)">ISP_SCK</text>
<text x="216.9" y="106.7" transform="rotate(-90 216.9 106.7)">ISP_MOSI</text>
<text x="219.4" y="106.7" transform="rotate(-90 219.4 106.7)">ISP_MISO</text>
<text x="237.5" y="103.9">Addr_Enable</text>
<text x="136.1" y="109">ISP_RST</text>
<text x="140.2" y="116.6">LOCAL_JTAG.TMS</text>
<text x="140.2" y="119.2">LOCAL_JTAG.TDO</text>
<text x="140.3" y="114.1">LOCAL_JTAG.TCK</text>
<text x="241.3" y="116.6">GA1</text>
<text x="241.3" y="114.1">GA0</text>
<text x="241.3" y="119.2">GA2</text>
<text x="141.1" y="121.7">LOCAL_JTAG.TDI</text>
<text x="132.5" y="136.9">USER_DEFINED_PF1_ADC1</text>
<text x="142.3" y="134.4">PRESENCE_12V</text>
<text x="132.5" y="142">USER_DEFINED_PF3_ADC3</text>
<text x="132.5" y="139.5">USER_DEFINED_PF2_ADC2</text>
<text x="152.5" y="147.1">TMS</text>
<text x="152.5" y="149.6">TDO</text>
<text x="152.6" y="144.6">TCK</text>
<text x="153.4" y="152.2">TDI</text>
<text x="138.2" y="167.4">USER_DEFINED_PE4</text>
<text x="138.2" y="172.5">USER_DEFINED_PE6</text>
<text x="138.2" y="170">USER_DEFINED_PE5</text>
<text x="148.8" y="196.6">ISP_RST</text>
<text x="115.6" y="205.5">nENABLE</text>
<text x="194.3" y="210.6">LOCAL_JTAG.TRST</text>
</g>
<g font-size="1.8" fill="#a90000">
<text x="252.9" y="65.8">1</text>
<text x="261.8" y="65.8">2</text>
<text x="296.1" y="65.8">1</text>
<text x="304.9" y="65.8">2</text>
<text x="330.3" y="65.8">1</text>
<text x="339.2" y="65.8">2</text>
<text x="252.9" y="68.4">3</text>
<text x="252.9" y="70.9">5</text>
<text x="261.8" y="68.4">4</text>
<text x="261.8" y="70.9">6</text>
<text x="296.1" y="68.4">3</text>
<text x="296.1" y="70.9">5</text>
<text x="304.9" y="68.4">4</text>
<text x="304.9" y="70.9">6</text>
<text x="330.3" y="68.4">3</text>
<text x="330.3" y="70.9">5</text>
<text x="339.2" y="68.4">4</text>
<text x="339.2" y="70.9">6</text>
<text x="252.9" y="73.4">7</text>
<text x="252.9" y="76">9</text>
<text x="261.3" y="76">10</text>
<text x="261.8" y="73.4">8</text>
<text x="296.1" y="73.4">7</text>
<text x="296.1" y="76">9</text>
<text x="304.5" y="76">10</text>
<text x="304.9" y="73.4">8</text>
<text x="330.3" y="73.4">7</text>
<text x="330.3" y="76">9</text>
<text x="338.7" y="76">10</text>
<text x="339.2" y="73.4">8</text>
<text x="173.7" y="83.6" transform="rotate(-90 173.7 83.6)">21</text>
<text x="176.3" y="83.6" transform="rotate(-90 176.3 83.6)">64</text>
<text x="159" y="88.7">20</text>
<text x="187" y="88.7">51</text>
<text x="159" y="93.8">24</text>
<text x="187" y="93.8">49</text>
<text x="187" y="91.2">50</text>
<text x="159" y="98.8">23</text>
<text x="187" y="101.4">46</text>
<text x="187" y="98.8">47</text>
<text x="187" y="96.3">48</text>
<text x="159" y="103.9">62</text>
<text x="187" y="106.5">44</text>
<text x="187" y="103.9">45</text>
<text x="159.5" y="109">1</text>
<text x="187" y="111.5">10</text>
<text x="159" y="114.1">33</text>
<text x="159" y="116.6">34</text>
<text x="159" y="119.2">43</text>
<text x="187" y="114.1">11</text>
<text x="187" y="116.6">12</text>
<text x="187" y="119.2">13</text>
<text x="159" y="121.7">18</text>
<text x="159" y="124.2">19</text>
<text x="187" y="121.7">14</text>
<text x="187" y="124.2">15</text>
<text x="187" y="126.8">16</text>
<text x="187" y="129.3">17</text>
<text x="159" y="136.9">60</text>
<text x="159" y="134.4">61</text>
<text x="187" y="134.4">35</text>
<text x="187" y="136.9">36</text>
<text x="159" y="142">58</text>
<text x="159" y="139.5">59</text>
<text x="187" y="139.5">37</text>
<text x="187" y="142">38</text>
<text x="159" y="149.6">55</text>
<text x="159" y="147.1">56</text>
<text x="159" y="144.6">57</text>
<text x="187" y="144.6">39</text>
<text x="187" y="147.1">40</text>
<text x="187" y="149.6">41</text>
<text x="159" y="152.2">54</text>
<text x="187" y="152.2">42</text>
<text x="159.5" y="157.3">2</text>
<text x="159.5" y="159.8">3</text>
<text x="187" y="157.3">25</text>
<text x="187" y="159.8">26</text>
<text x="159.5" y="162.3">4</text>
<text x="159.5" y="164.9">5</text>
<text x="159.5" y="167.4">6</text>
<text x="187" y="162.3">27</text>
<text x="187" y="164.9">28</text>
<text x="187" y="167.4">29</text>
<text x="159.5" y="170">7</text>
<text x="159.5" y="172.5">8</text>
<text x="187" y="170">30</text>
<text x="187" y="172.5">31</text>
<text x="159.5" y="175">9</text>
<text x="187" y="175">32</text>
<text x="173.7" y="182.6" transform="rotate(-90 173.7 182.6)">22</text>
</g>
<g font-size="1.8" fill="#725600">
<text x="227.4" y="89.6">LOW_VOLTAGE_POK</text>
<text x="205.8" y="125.1">FP_RED_LED</text>
<text x="205.8" y="127.7">FP_GREEN_LED</text>
<text x="205.8" y="130.2">FP_BLUE_LED</text>
<text x="279.5" y="160.7">IPMB_SDA</text>
<text x="279.5" y="158.2">IPMB_SCL</text>
<text x="99.8" y="165.8">AMC_PS0_N</text>
<text x="99.8" y="163.2">AMC_PS1_N</text>
<text x="279.5" y="163.2">Handle</text>
<text x="193.1" y="170.9">LOCAL_SDA</text>
<text x="193.1" y="168.3">LOCAL_SCL</text>
<text x="143" y="178.5">FP_ORG_LED</text>
<text x="57.4" y="206.4">ENABLE</text>
</g>
<text font-size="1.8" fill="#000084" x="80.3" y="115">LOCAL_JTAG{TDI TDO TCK TMS RST}</text>
</svg>
